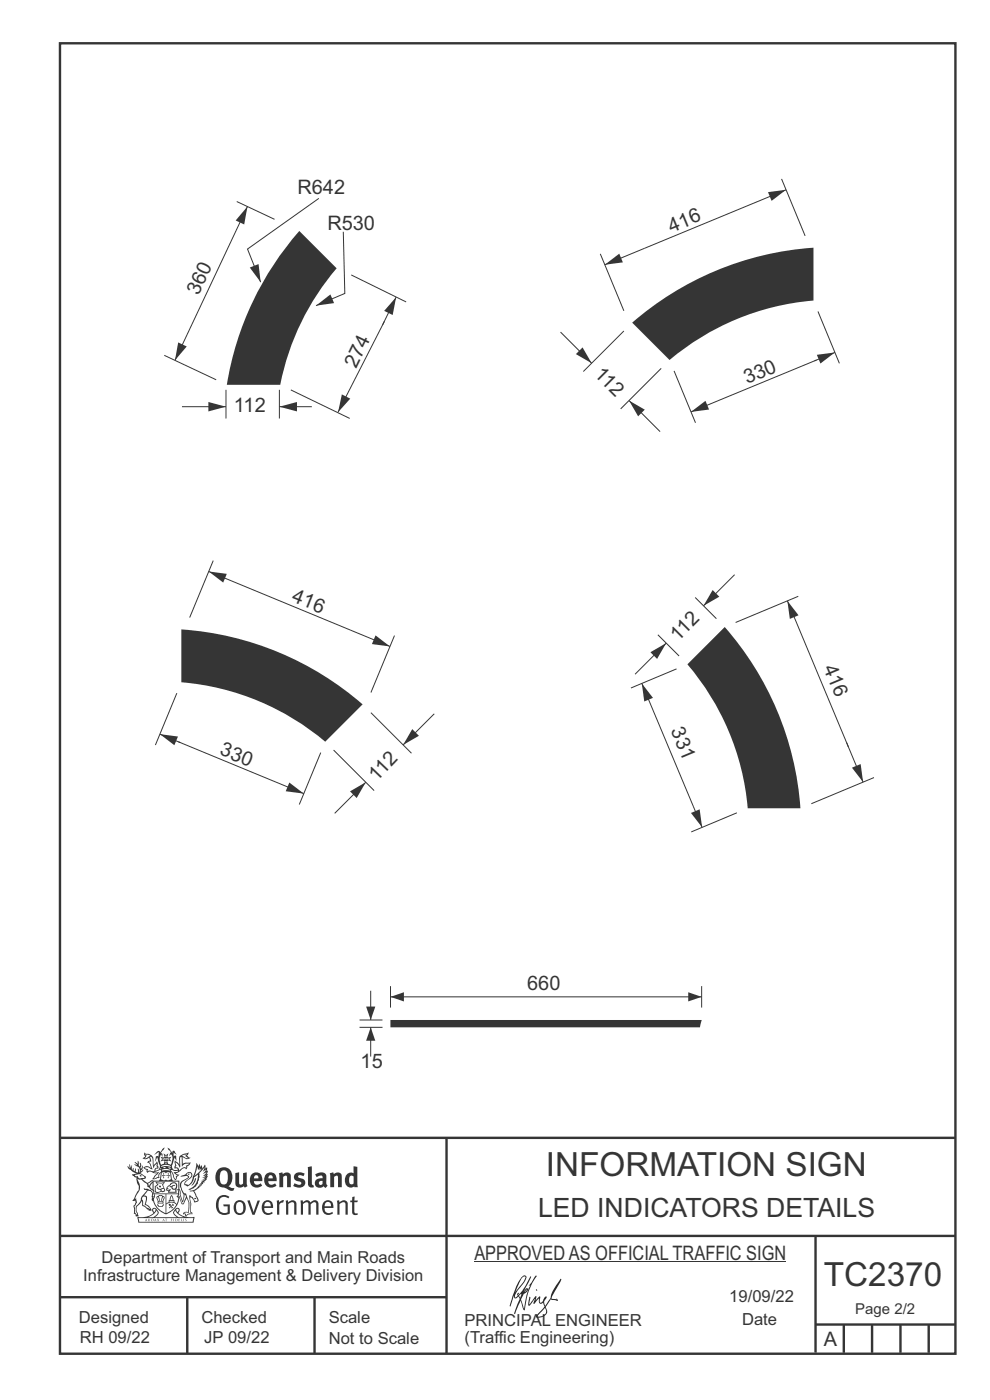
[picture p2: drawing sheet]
<svg xmlns="http://www.w3.org/2000/svg" width="210mm" height="297mm" viewBox="0 0 210 297" stroke-linecap="round" stroke-linejoin="round" font-family="sans-serif">
<g fill="none" stroke="#373435" stroke-width=".51">
<path d="M12.7 9.2h190v278h-190zM12.7 241.4h190M94.7 241.4v45.8M12.7 275.2h82M12.7 262.2h190.1M39.7 275.2v12M66.7 275.2v12M173 262.1v24.9M173 281h29.6M179 281v6M185 281v6M191 281v6"/>
<path d="M197 281v6"/>
</g>
<g fill="#373435">
<path d="M47 248.4a2.55 2.55 0 0 0 0 2.7l.3 .2a.81 .81 0 0 0 1-1v-.5a1.04 1.04 0 0 0-1.1-1.5zM46.3 248.1a1.82 1.82 0 0 1 2.1-.2 1.82 1.82 0 0 1 .9 1.8 2.29 2.29 0 0 1-.8 2l.7 .3h.5l-.2 .6a2.87 2.87 0 0 1-2-.7 2.12 2.12 0 0 1-1.7-3.1z" fill-rule="evenodd"/>
<path d="M49.9 248.9l.8-.2v2a.46 .46 0 0 0 .3 .6 .46 .46 0 0 0 .6-.3v-2.1l.7-.2v2.4l.2 .5-.5 .3-.3-.3a1.02 1.02 0 0 1-1.2 .3 1.02 1.02 0 0 1-.6-1.1z" fill-rule="evenodd"/>
<path d="M54 249.5l-.1 .5h.9a.49 .49 0 0 0-.2-.6 .49 .49 0 0 0-.6 .1zM53.4 249.1a1.34 1.34 0 0 1 1.6-.2 1.34 1.34 0 0 1 .6 1.5v.2h-1.7a.77 .77 0 0 0 .5 .8 .77 .77 0 0 0 .9-.4l.3 .5a1.59 1.59 0 0 1-2 .2 1.59 1.59 0 0 1-.5-2.1z" fill-rule="evenodd"/>
<path d="M57 249.5l-.1 .5h1a.49 .49 0 0 0-.2-.6 .49 .49 0 0 0-.7 .1zM56.4 249.1a1.34 1.34 0 0 1 1.6-.2 1.34 1.34 0 0 1 .7 1.5v.2h-1.8a.77 .77 0 0 0 .5 .8 .77 .77 0 0 0 .9-.4l.4 .5a1.59 1.59 0 0 1-2.1 .2 1.59 1.59 0 0 1-.5-2.1z" fill-rule="evenodd"/>
<path d="M59.2 248.9l.7-.2 .1 .4a.95 .95 0 0 1 1-.3 .95 .95 0 0 1 .7 .8v2.3h-.8v-2.3a.46 .46 0 0 0-.8 .1v2.2h-.8z" fill-rule="evenodd"/>
<path d="M62.6 249.1a1.75 1.75 0 0 1 2-.1l-.2 .5-.6-.2a.43 .43 0 0 0-.6 .3l.4 .3a1.04 1.04 0 0 1 1.2 1.1 1.04 1.04 0 0 1-1.4 1l-1.2-.4 .3-.6 1 .4 .4-.4a.88 .88 0 0 0-1-.5l-.4-.2-.1-.4z" fill-rule="evenodd"/>
<path d="M65.3 247.6l.8-.2 .1 3.8 .3 .2 .1 .4a.88 .88 0 0 1-1 0 .88 .88 0 0 1-.3-1z" fill-rule="evenodd"/>
<path d="M67.8 250.6a.43 .43 0 0 0-.1 .7 .43 .43 0 0 0 .7-.1v-.7zM66.8 249.1a1.7 1.7 0 0 1 2.4 .1v1.9l.3 .4-.4 .5-.5-.4a1.03 1.03 0 0 1-1.7-.1 1.03 1.03 0 0 1 .8-1.5h.7v-.4a.8 .8 0 0 0-1.2 .1z" fill-rule="evenodd"/>
<path d="M70 248.9l.7-.2 .1 .4a.95 .95 0 0 1 1-.3 .95 .95 0 0 1 .7 .8v2.3h-.8v-2.3a.46 .46 0 0 0-.8 .1v2.2h-.8z" fill-rule="evenodd"/>
<path d="M74.3 249.5a1.48 1.48 0 0 0 0 1.7h.5l.2-.1v-1.5l-.3-.2zM75 247.4l.8 .1 .1 4.4h-.7l-.1-.2a1.26 1.26 0 0 1-1.4 0 1.26 1.26 0 0 1-.5-1.3 1.29 1.29 0 0 1 .4-1.4 1.29 1.29 0 0 1 1.4-.1z" fill-rule="evenodd"/>
<path d="M46.4 253.9a1.72 1.72 0 0 1 2.3 0l-.3 .3a1.24 1.24 0 0 0-1.4-.2 1.24 1.24 0 0 0-.6 1.4 1.49 1.49 0 0 0 1.2 1.9l.7-.1v-1.3h-.8l-.1-.4h1.3v1.9a1.93 1.93 0 0 1-2.2 0 1.93 1.93 0 0 1-.7-2.2l.2-.8z" fill-rule="evenodd"/>
<path d="M50.4 255.1a1.65 1.65 0 0 0 .2 2.2 .99 .99 0 0 0 1-1.4 .78 .78 0 0 0-.4-.8 .78 .78 0 0 0-.8 0zM50 254.9a1.33 1.33 0 0 1 1.6-.1 1.33 1.33 0 0 1 .5 1.4 1.31 1.31 0 0 1-1.3 1.6 1.31 1.31 0 0 1-1.2-1.6v-.6z" fill-rule="evenodd"/>
<path d="M52.5 254.7l.4-.1 .9 2.6 .8-2.5h.5l-1.1 3h-.5z" fill-rule="evenodd"/>
<path d="M56.3 255.2l-.2 .7h1.3a.7 .7 0 0 0-.3-.8 .7 .7 0 0 0-.8 .1zM55.9 255a1.22 1.22 0 0 1 1.5-.2 1.22 1.22 0 0 1 .5 1.5h-1.8a.93 .93 0 0 0 .5 1 .93 .93 0 0 0 1.1-.2l.2 .3a1.43 1.43 0 0 1-1.8 .1 1.43 1.43 0 0 1-.6-1.7z" fill-rule="evenodd"/>
<path d="M58.7 254.7l.4-.1 .1 .5 .4-.4 .6-.1-.2 .5a.66 .66 0 0 0-.8 .7v1.9h-.4z" fill-rule="evenodd"/>
<path d="M60.6 254.7l.4-.1 .1 .5a.94 .94 0 0 1 1-.5 .94 .94 0 0 1 .8 .8v2.3h-.5l-.1-2.5a.81 .81 0 0 0-1.2 .3v2.2h-.4z" fill-rule="evenodd"/>
<path d="M63.7 254.7l.5-.1 .1 .5 .4-.3a.78 .78 0 0 1 1.1 .3 .9 .9 0 0 1 1-.5 .9 .9 0 0 1 .8 .8v2.3h-.5l-.1-2.5a.67 .67 0 0 0-1.1 .3v2.2h-.5v-2.4l-.4-.3-.7 .4v2.3h-.5z" fill-rule="evenodd"/>
<path d="M69 255.2l-.1 .7h1.3a.7 .7 0 0 0-.3-.8 .7 .7 0 0 0-.9 .1zM68.7 255a1.22 1.22 0 0 1 1.5-.2 1.22 1.22 0 0 1 .5 1.5h-1.8a.93 .93 0 0 0 .4 1 .93 .93 0 0 0 1.2-.2l.1 .3a1.44 1.44 0 0 1-1.7 .1 1.44 1.44 0 0 1-.6-1.7z" fill-rule="evenodd"/>
<path d="M71.4 254.7l.5-.1 .1 .5a.94 .94 0 0 1 1-.5 .94 .94 0 0 1 .8 .8v2.3h-.5l-.1-2.5a.81 .81 0 0 0-1.2 .3v2.2h-.4z" fill-rule="evenodd"/>
<path d="M74.7 253.9l.5-.1v.9h.7l-.1 .3h-.6v2.2l.1 .2h.5l.1 .3a.75 .75 0 0 1-1.2-.6v-2.1h-.4v-.3h.4z" fill-rule="evenodd"/>
<path d="M30.8 244.9l1.1 .3-.9 .5h-.4l.6-.5zM31.8 245.4h.2a2.44 2.44 0 0 1 .4 1.9l.1 .5 .7-1-.1 .6 .3 .3a.57 .57 0 0 0-.6 .7l-1-.1-.5 .2 .2-.5-.8-.3 .7-.1 .9 .5 .1-.1-.6-1.3-.2-.2h.5zM30.7 244.4l-.1 .5 .2 .4-.6 .4a1.04 1.04 0 0 0 1.4-.1l.2 .6-.3 .1-.2 .4a.94 .94 0 0 1 .8 1.1l-.2-.1a1.16 1.16 0 0 0-1.5-.1l.3 .4 .4 .2 .1 .5 .2 .1 .1-.2a.94 .94 0 0 1 1.1 .2l.8 .1-1.2 1.2a1.13 1.13 0 0 0 1.2-.2l.4-.1-.1-.4 .5-.8a.83 .83 0 0 0-.6 1.1l-.3-.1-.7 .4 1.1-1.4-.5 .1-.5-.1 1.3-.5-.1-.1-.9 .4v-.3l.2-.2 .3 .1 .1-.3-.2-.4v-.6l-.1-.4-.7 1v-.7a1.42 1.42 0 0 0-1.6-1.8z" fill-rule="evenodd"/>
<path d="M38.5 245.2l.5-.2 .7-.1-.6 .3 .8 .5h-.3zM38.3 245.5l.2-.1 .1 2a1.69 1.69 0 0 1 1.6-.6l-.8 .5 .1 .5a1.1 1.1 0 0 0-1.5 .6l-.1-.5-.2-.2h-.5l.3-.4-.3-.7a1.42 1.42 0 0 1 .8 1.1l.2-.1zM37.1 246.2l.1 1-.2 .3 .1 .4h.5l.1 .2a.96 .96 0 0 1-1.1-.1l-.1 .1a1.06 1.06 0 0 0 1.3 .2v.1a.72 .72 0 0 1-1 .2l.3 .5 .6 .2-.4 .2-.1 .6-.2-.3-.4-1.1-.4-.4 .4 .9a1.54 1.54 0 0 0 .7 1.2l.2-.3a.58 .58 0 0 1 .4-.8l.2-.1h-.3l-.5-.3 .9-.5a.93 .93 0 0 1 1.2-.5v.2l.2-.2 .1-.5a.99 .99 0 0 0 .7-.8l-1.3 .1-.3 .2-.1-1.4 .9 .4 .9-.3h-.4l-.5-.4 .4-.7-.6 .2a1.46 1.46 0 0 0-1.4 2.1v.4l-.2-.4z" fill-rule="evenodd"/>
<path d="M35.6 248.9l.2 .1-.1 .3 .4 .1h-.4v.6l-.1-.6h-.3l.3-.1z" fill-rule="evenodd"/>
<path d="M34.6 248.9l.2 .1v.3l.3 .1h-.3l-.1 .6v-.6h-.4l.4-.1z" fill-rule="evenodd"/>
<path d="M34.3 248.8a.57 .57 0 0 1 .9 .2 .57 .57 0 0 1 .9-.2l.2 1.4h-.2a.57 .57 0 0 1-.9 0 .69 .69 0 0 1-1.1 0zM34.2 248.1l-.3 2.1-.2 .4h3l-.2-.4-.3-2.1h-.2v.2l-.8-.1-.8 .1v-.2z" fill-rule="evenodd"/>
<path d="M34.2 252.4a.3 .3 0 0 0 .6 0 .3 .3 0 0 0-.6 0zM33.3 250.9l.3 .3-.3 .4a.79 .79 0 0 0 0 1.3l.8-.2-.1-.3a.55 .55 0 0 1-.7-.6l.1-.1 .2 .3 .3 .2 .8-.2-.4-.7 .4-.4-.7 .2zM33 250.7l1.1 .2 .9-.2-.4 .6 .4 1.2a.56 .56 0 0 1-.8 .3l-.2 .1a.73 .73 0 0 1-.9 .1 .73 .73 0 0 1-.3-1v-.4l.6-.4z" fill-rule="evenodd"/>
<path d="M35.6 251.8l.7-.4a.58 .58 0 0 1 1-.1 .58 .58 0 0 1-.4 .9l-.3-.3a.43 .43 0 0 1 .6-.4 .57 .57 0 0 0-.8 .2l-.2-.1-.3 .1 .4 .2a.55 .55 0 0 0 .9 .4v.5h-1.3l.3-.4-.1-.1-.6 .1 .2-.3-.2-.1zM35.4 251.8l-.1 .2a.39 .39 0 0 0 .2 .6h.3l-.2 .4h1.9l-.1-.8a.86 .86 0 0 0-.1-1.3 .86 .86 0 0 0-1.3 .4z" fill-rule="evenodd"/>
<path d="M36 254.8h.8v.2h-.8zM36.4 253.8l.2 .8h-.4zM36.4 253.5l-.3 .5-.1 .6h-.2v.4l-.7 .4 .2 .1a1.48 1.48 0 0 1 2.1 .2l.2-.1-.6-.5v-.5h-.2l-.1-.6z" fill-rule="evenodd"/>
<path d="M35.8 255.4l.4 .1 .1 .3 .3-.2-.2-.2a.38 .38 0 0 1 .5 .5l-.2-.2-.3 .2 .3 .2-.3 .3-.1-.4-.4 .4-.1-.2 .4-.3-.1-.1-.2 .1z" fill-rule="evenodd"/>
<path d="M34.5 254h.2v.2l-.2 .6h-.2zM33.6 255.3h.9v.2a.55 .55 0 0 1-.8 .4v-.2l-.2-.1zM33.4 254h.2l.2 .8h-.2zM33.6 255l.8-.1 .1 .2h-.8zM33.8 253.7h.5l-.2 1.1h-.1zM33.3 253.8l-.1 .3 .3 1.1a.48 .48 0 0 0-.1 .6 .48 .48 0 0 0 .5 .2h.5a.49 .49 0 0 0 .2-.8l.3-1.1-.1-.3a1.42 1.42 0 0 0-1.5 0z" fill-rule="evenodd"/>
<path d="M33.7 251.5l.4 .1 .1 .3h-.3z" fill-rule="evenodd"/>
<path d="M41.3 250.1l.3-.2-.2 .8-.6 .8h-.2l.5-.7z" fill-rule="evenodd"/>
<path d="M39.7 249l.3-.2 .5 .2a.88 .88 0 0 1-.6 1.1 1.22 1.22 0 0 0-.8 1.3l.5 .2a.72 .72 0 0 0 .9-.4l.5-.8 .2-.6 .8-.6v.2a2.85 2.85 0 0 1-2 2.9l.1 .1a2.13 2.13 0 0 0 1.9-1.5v-.3a2.01 2.01 0 0 0 .3-1.7l1.1-1.3-.4 1 .7-.5-.7 1 .8-.4-.8 .8 .7-.2-.9 .6 .8-.1-.8 .4h.7l-.8 .3 .3 .2h-.4l.2 .3h-.4l.2 .3h-.4l.1 .2h-.1a2.16 2.16 0 0 1-2 1.1l.1 .2 .4-.1a.76 .76 0 0 1 .7 .8l.5 1.2-.6 .2a1.45 1.45 0 0 0-1.1-1.3l.2 1.8-.1 1.8 .4 .3a1.07 1.07 0 0 0-1.2 .4v-.3l-.5-.2a.87 .87 0 0 1 1.1-.1v-.7a4.4 4.4 0 0 0-.6-3.1l-.1-.3h-.2a2.16 2.16 0 0 1-.7-2.2l.3-.4 1.2-.7a.55 .55 0 0 0-.4-.8zM37.8 252.4a.76 .76 0 0 1 .3 1.1l.6 1.6 .4-1.7 .2 .1a.61 .61 0 0 1-.1 .9l-.3 .8-.2 .1-.7-1.6-.3 .1a1.18 1.18 0 0 0 .1-1.4zM41.8 247.5l.2 .7 .3-.5v.6l.4-.5a1.9 1.9 0 0 1-1.2 1.4l-.3 .3zM38.2 249.6l1.4-.2 .2 .2v.3l-.5 .2a1.26 1.26 0 0 0-.9 1.9l.2 .7a1.84 1.84 0 0 1 .1 2.1l-.4-1.4a.96 .96 0 0 0-.4-1.2l-.4 .2a.78 .78 0 0 1 0 1.3l.1 .3h.4l.4 1.1a.38 .38 0 0 0 .2 .4 .38 .38 0 0 0 .4-.1l.6-1.2a2.94 2.94 0 0 1 .4 2.5l-.1 .4h-.8l-.3 .4v.2l.4-.1 .1 .4 .2 .1a1.02 1.02 0 0 1 1.3-.5v-.4l-.3-.1 .1-1.8-.3-1.3h.1a1.14 1.14 0 0 1 .8 1 .63 .63 0 0 0 .8-.2 .63 .63 0 0 0-.2-.9l-.6-1.2 .9-.6 .2-.4h.3l-.1-.2h.4l-.1-.3h.3l-.1-.3 .5-.1-.2-.2 .6-.4v-.2h-.2l.4-.5h-.3l.3-.5-.4 .1 .4-.5v-.3l-.3 .2 .2-.7-.1-.2-.4 .3v-.8l-.6 .8-.2-.8-.2 .5-.3-.7-.1 .6-.5-.8-.1 1.4-.6 1.8a1.81 1.81 0 0 1-1 1.5l-.6-.2a1.75 1.75 0 0 1 1.1-1.2 .75 .75 0 0 0 .1-1.3 .75 .75 0 0 0-1.2 .4z" fill-rule="evenodd"/>
<path d="M41.2 254.1h.3l.2 .2-.4 .1z" fill-rule="evenodd"/>
<path d="M29.4 258.4h11.6l-.1 .8h-11.4zM31.3 258.2l.5-.1a2.48 2.48 0 0 0 1.4-1.3l.3 .5-.5 .6-.5 .3zM32.5 256.6l.3-.2 .2 .1-.3 .7zM37.2 256.8a2.65 2.65 0 0 0 1.8 1.4h-1.1l-.5-.3-.5-.6zM37.4 256.5l.2-.1 .3 .2-.3 .6zM29.2 258.2l.1 1.2h11.8l.2-1.1-.2-.1a4.1 4.1 0 0 1-3.3-.9l.3-.4-.1-.6a1.06 1.06 0 0 0-1.3 1l.2 .4 .6 .5h-4.7l.3-.1a.84 .84 0 0 0 .6-.8 .84 .84 0 0 0-.5-.8l-.3-.2h-.5l-.1 .6 .3 .4a4.2 4.2 0 0 1-3.4 .9z" fill-rule="evenodd"/>
<path d="M31 258.7l.1 .2h-.2zM31 258.5l-.3 .6 .4-.2 .2 .2z" fill-rule="evenodd"/>
<path d="M31.3 258.6h.3v.4a.25 .25 0 0 0 .2-.1 .25 .25 0 0 0-.1-.3h.1a.29 .29 0 0 1 0 .4 .29 .29 0 0 1-.4 0 .29 .29 0 0 1 0-.4z" fill-rule="evenodd"/>
<path d="M32.2 258.6a.22 .22 0 0 1 .3 .2 .22 .22 0 0 1-.3 .2zM32 258.6l.1 .4a.33 .33 0 0 0 .4 0 .33 .33 0 0 0 0-.4 .33 .33 0 0 0-.5 0z" fill-rule="evenodd"/>
<path d="M32.9 258.7l.1 .2h-.2zM32.9 258.5l-.2 .6 .3-.2 .2 .2z" fill-rule="evenodd"/>
<path d="M33.3 258.6h.2l.1 .1 .2-.1-.2 .2 .2 .3-.3-.3-.1 .3h-.1l.2-.3z" fill-rule="evenodd"/>
<path d="M34.7 258.7l.1 .2h-.2zM34.7 258.5l-.3 .6 .4-.2 .2 .2z" fill-rule="evenodd"/>
<path d="M35 258.5h.5l-.2 .1v.5h-.2l.1-.5z" fill-rule="evenodd"/>
<path d="M36.2 258.6l.3-.1-.1 .1v.2h.1h-.1v.3h-.2z" fill-rule="evenodd"/>
<path d="M36.7 258.6h.2v.5h-.2z" fill-rule="evenodd"/>
<path d="M37.3 258.6a.22 .22 0 0 1 .3 .2 .22 .22 0 0 1-.3 .2zM37.1 258.6v.4a.33 .33 0 0 0 .5 0 .33 .33 0 0 0 0-.4 .33 .33 0 0 0-.5 0z" fill-rule="evenodd"/>
<path d="M37.8 258.6l.4-.1-.2 .1v.2h.1h-.1v.2l.2 .1h-.4z" fill-rule="evenodd"/>
<path d="M38.4 258.6h.2l-.1 .4 .2 .1h-.3z" fill-rule="evenodd"/>
<path d="M38.9 258.6h.2v.5h-.2z" fill-rule="evenodd"/>
<path d="M39.3 258.6h.2h-.1l.2 .3-.2 .2-.1-.1v-.1l.2 .1z" fill-rule="evenodd"/>
<path d="M34.2 247.4a1.51 1.51 0 0 1 2 .2 2.67 2.67 0 0 0-2.1 0zM35.7 247.6l.4 .1 .1 .3-.4-.1zM34.6 247.6h.5l.1 .2h-.4zM34 247.8l.3 .2h-.3zM34.9 246.9l.3-.2 .3 .2zM34.9 245.6l.2 .1v.3h-.2zM35 245.1l.2 .2 .2-.2-.1 .3h-.2zM35.1 246.3h.2l.1 .4-.2-.2-.2 .2zM35.3 245.7l.2-.1v.4h-.2zM34.4 245.7h.3l.1 .3-.4 .1 .2-.2zM35.7 245.7h.3l-.2 .2 .2 .2-.4-.1zM32.7 244.9l1-.5-.1 1-.2-.2-.3 .2-.3 1.1 .5-1 .3 .9a1.84 1.84 0 0 1 .2 1.7l.4 .1a2.48 2.48 0 0 1 2.2 0l.2-.2-.2-.7 .7-1.8 .4 .7-.2-1-.2-.1-.2 .3v-.9l.6 .4-.6-.8-.3 .1-.1 .4-.5-.9-.5-.3 .2 .5 .6 .5-.5 .8 .4-.4a2.06 2.06 0 0 1 0 2.3l-.5-.2-.2-.6 .1-.1 .8 .2-.4-.5 .4-.5-.7 .2-.2-.2 .2-.7-.5 .4-.5-.4 .2 .7-.2 .2-.7-.2 .4 .5-.4 .5 .8-.2 .1 .1-.2 .6-.5 .2a2.02 2.02 0 0 1 0-2.2l.3 .5-.1-.7-.3-.1 .8-1.2-.4 .3-.5 .8-.2-.3a.8 .8 0 0 0-.8 .5z" fill-rule="evenodd"/>
<path d="M29.2 250.1l.3 .1a.61 .61 0 0 1 .8 .4l.3 .2a.8 .8 0 0 1 .6 1l.4 .1 .5 .5a1 1 0 0 1 .5 1.1l-.1 .7v-.5h-.1a.96 .96 0 0 0-.8-1.3l-.2-.2h-.7l-.1-.1-.1 .1 .1 .3h.6l-1.2 1.3-.2 1-.4 .6a1.33 1.33 0 0 0-.5 1.8l.2 .5a1.26 1.26 0 0 1-.5-1.5l-.1-.3a1.56 1.56 0 0 0 .4-1.7l-.3 .2 .2-.5a3.2 3.2 0 0 0 .7-3zM30.4 253.9h.4a2.06 2.06 0 0 1-.1 1.6l.7 .5 .4 .4-.6-.1-.8-.6-.1-.9a.51 .51 0 0 1 .1-.9zM28.6 249.3a1.52 1.52 0 0 1 2.1 .5l-1.1 .2-.2-.1-.1-.4h-.5zM27.5 247v.8l-.3-.4h-.1a3.1 3.1 0 0 0 1.9 1.6l-1 .1 .5 .6 .5 .1 .1 1.1a1.84 1.84 0 0 1-.3 2.5l-.4 .9-.3 .4 .2 .1 .4-.1 .1 .4-.2 .5-.3 .2 .1 1.7h.2l.3 .5 .1 .1 .4-.1-.1-.5a1.3 1.3 0 0 1-.1-1.7l.9-1 .1 1.1 .6 .2 .5 .5 .1-.1 .2 .3h.5a1.85 1.85 0 0 0-1.2-1.4l.1-.3a1.39 1.39 0 0 0 0-1.4l-.5-.1 .5-.5a.66 .66 0 0 1 .9-.4 .66 .66 0 0 1 .3 .9l-.1 .4 .2-.1v.2l-.1 .3 .2 .5 .1-.3a2.24 2.24 0 0 0 .1-2.2 .73 .73 0 0 1-.7-.7 .73 .73 0 0 1 .6-.7v-.2a.94 .94 0 0 0-.9 .8 .48 .48 0 0 1-.1-.6 .48 .48 0 0 1 .5-.2l.5-.3a.51 .51 0 0 0-.8 .2l-.5 .2-1-.8h.6l.2-.5-1.2-.7 .5-.5v-.3l-.5 .4 .1-.2a.69 .69 0 0 0 .2-1v.4l-.2 .3v-1.1l-.3-.2 .1 .6-.1 .2-.4-1.3v.7l-.6-.4 .5 .7-.6-.2 .3 .3a1 1 0 0 1 .7 1.4l-.2-.8v.9l-.5-.2v-.8l-.2 .7-.2-.1-.1-.6-.2 .4-.2-.2 .1-.7-.2 .5z" fill-rule="evenodd"/>
<path d="M29.6 249.4l.2-.1 .3 .2z" fill-rule="evenodd"/>
<path d="M32.4 250.5h5.6v2l-.2-.1v-1.7h-5.2v2.5h5.2v-.8l.1 .2-.1 1.1v-.3h-2.5v4a4.1 4.1 0 0 0 2.6-3.6l.1-.1a4 4 0 0 1-2.8 3.9 4.2 4.2 0 0 1-2.8-4.7l.1 1.2 .1-.1a3.8 3.8 0 0 0 2.5 3.4v-4h-2.5l-.2-.9z" fill-rule="evenodd"/>
<circle cx="40" cy="249.1" r=".17"/>
</g>
<path d="M100.6 267.7h66.2" fill="none" stroke="#373435" stroke-width=".21"/>
<g fill="#252726">
<path d="M111.6 273.7l.2-.2-.5 .7zM110.4 274.5l.3 .1-.3 .7-.3-.4zM110.9 270.9l.5-.1a9.3 9.3 0 0 1-2 3.2l-.1 .2 1-2.5zM110.6 271a14.7 14.7 0 0 0-2.2 4.9l-.3 1.2 .1 .1 .8-2.4a.42 .42 0 0 0 .2 .7 .42 .42 0 0 0 .6-.3l.2-.2 .2 .6-1.1 3.1h.2l1.1-2.8 .6 1.9 .2 .2 .2-.5a13.5 13.5 0 0 1 2-6.2l.5-.5-.2-.2-1.6 2.1 .4-.1a14.9 14.9 0 0 0-1.3 5.1l-.4-1.2a1.39 1.39 0 0 1 .2-1.8l.1-.2a.92 .92 0 0 0 .8-1.2 .75 .75 0 0 0-.7 .7l-.2 .2 1.6-3.4h-.1l-.4 .7a10.5 10.5 0 0 1-2.2 3.2l.2-.4a.32 .32 0 0 0-.4 .2 .32 .32 0 0 0 .1 .4l-.5 .4a3.2 3.2 0 0 1 1.1-2.3l.5-.6a2.49 2.49 0 0 0 .7-1.6l-.3-.2z" fill-rule="evenodd"/>
<path d="M115.6 277.5a1.15 1.15 0 0 1 .1 1.3 1.15 1.15 0 0 1-1.2 .5h-.5zM112.3 275.1l-.3 1.7 .3 .2 1.2-1.5-.3 1.1 1.1-1.2a.94 .94 0 0 0 .4 1.2l.5-.3 .3 .9-1.2 1.3a.98 .98 0 0 0-.5 1 1.9 1.9 0 0 0 2.3-1.3l-.1-.3a1.02 1.02 0 0 1 .3-1.4l.5-.9 1.5 .3-.2-.5v.3l-1.1-.2v-.2l2-3.6 .1-.3-.1-.1-1.8 2.7a6.6 6.6 0 0 1-1.5 3l-.2-.2a1.01 1.01 0 0 1 .4-1.4l.1-.2-.3-.2-.3 .5-.2 .5-.5 .4-.2-.4 .1-.9-.2-.1-.8 .9 .2-.9h-.1l-1.4 1.7 .2-1.4v-.1z" fill-rule="evenodd"/>
<path d="M113.7 273.5l.3 .3h-.3z" fill-rule="evenodd"/>
</g>
<path d="M49.8 49.4l-12.7 27" fill="none" stroke="#373435" stroke-width=".21"/>
<path d="M37.8 72.6l1.8 .9-2.5 2.9z" fill="#373435"/>
<path d="M52.5 43.8l-2.7 5.6" fill="none" stroke="#373435" stroke-width=".21"/>
<path d="M52.5 43.8l-.7 3.8-1.8-.8z" fill="#373435"/>
<path d="M47.9 82.7v6.1M59.3 82.7v6.1M59.3 86.3h6.8" fill="none" stroke="#373435" stroke-width=".21"/>
<path d="M59.3 86.3l3.7-1v2z" fill="#373435"/>
<path d="M38.6 86.3h9.3" fill="none" stroke="#373435" stroke-width=".21"/>
<path d="M44.2 85.3l3.7 1-3.7 1z" fill="#373435"/>
<path d="M63.5 49l7.9 7.9a54.1 54.1 0 0 0-12 24.7h-11.3a65.2 65.2 0 0 1 15.4-32.6z" fill="#373435"/>
<path d="M50.2 42.8l8 3.7M74.5 58.3l11.7 5.8M34.9 75.4l11 5.2M81.5 68.2l-9.8 19.2M61.7 82.7l12.5 6.1" fill="none" stroke="#373435" stroke-width=".21"/>
<path d="M72.5 83.7l1.8 .9-2.6 2.8z" fill="#373435"/>
<path d="M84 63l-2.8 5.9" fill="none" stroke="#373435" stroke-width=".21"/>
<path d="M84 63l-.7 3.8-1.8-.9z" fill="#373435"/>
<path d="M72.8 49.2l.3 13.1-6.1 2.5" fill="none" stroke="#373435" stroke-width=".21"/>
<path d="M67 64.8l3.1-2.3 .8 1.8z" fill="#373435"/>
<path d="M67.6 42.1l-15.1 10.7 2.8 7.1" fill="none" stroke="#373435" stroke-width=".21"/>
<path d="M53 56.8l1.8-.8 .5 3.9z" fill="#373435"/>
<path d="M134.1 68.4a65.3 65.3 0 0 1 38.5-15.9v11.3a54.2 54.2 0 0 0-30.6 12.6z" fill="#373435"/>
<path d="M132.3 70.2l-8.6 8.6M140.3 78.1l-8.6 8.6M133.4 85l6.6 6.6" fill="none" stroke="#373435" stroke-width=".21"/>
<path d="M133.4 85l3.4 1.9-1.4 1.4z" fill="#373435"/>
<path d="M118.9 70.5l6.6 6.6" fill="none" stroke="#373435" stroke-width=".21"/>
<path d="M123.6 73.7l1.9 3.4-3.3-2z" fill="#373435"/>
<path d="M143 78.7l4.5 11M173.5 66.1l4.6 11M177.1 74.8l-4.3 1.8" fill="none" stroke="#373435" stroke-width=".21"/>
<path d="M173.3 75.3l3.8-.5-3.1 2.3z" fill="#373435"/>
<path d="M173.2 76.4l-26.6 11" fill="none" stroke="#373435" stroke-width=".21"/>
<path d="M146.6 87.4l3-2.4 .8 1.9z" fill="#373435"/>
<path d="M165.8 38l5 12M127.3 53.9l5 12M136.7 52.7l-8.4 3.5" fill="none" stroke="#373435" stroke-width=".21"/>
<path d="M128.3 56.2l3.1-2.4 .7 1.9z" fill="#373435"/>
<path d="M166.7 40.3l-30 12.4" fill="none" stroke="#373435" stroke-width=".21"/>
<path d="M162.9 40.8l3.8-.5-3 2.3z" fill="#373435"/>
<path d="M38.5 133.5a65.3 65.3 0 0 1 38.4 15.9l-7.9 7.9a54.2 54.2 0 0 0-30.5-12.6z" fill="#373435"/>
<path d="M70.8 159.1l8.6 8.6M78.7 151.2l8.6 8.6M77.6 165.9l-6.6 6.6" fill="none" stroke="#373435" stroke-width=".21"/>
<path d="M74.2 167.9l3.4-2-1.9 3.4z" fill="#373435"/>
<path d="M92.1 151.4l-6.6 6.6" fill="none" stroke="#373435" stroke-width=".21"/>
<path d="M87.4 154.7l1.5 1.4-3.4 1.9z" fill="#373435"/>
<path d="M33.9 155.7l4.3 1.8M37.5 147l-4.5 11.1M68 159.7l-4.5 11" fill="none" stroke="#373435" stroke-width=".21"/>
<path d="M33.9 155.7l3.8 .5-.7 1.9z" fill="#373435"/>
<path d="M37.8 157.4l26.6 11" fill="none" stroke="#373435" stroke-width=".21"/>
<path d="M61.4 166l3 2.4-3.8-.5z" fill="#373435"/>
<path d="M45.2 118.9l-5 12.1M74.3 133.6l8.4 3.5M83.7 134.8l-5 12.1" fill="none" stroke="#373435" stroke-width=".21"/>
<path d="M79.7 134.8l3 2.3-3.8-.5z" fill="#373435"/>
<path d="M44.3 121.2l30 12.4" fill="none" stroke="#373435" stroke-width=".21"/>
<path d="M44.3 121.2l3.8 .5-.8 1.9z" fill="#373435"/>
<path d="M153.7 133a65.3 65.3 0 0 1 16.1 38.5h-11.2a54.1 54.1 0 0 0-12.8-30.6z" fill="#373435"/>
<path d="M167 127.5l13 30.9M169.3 126.5l-13.3 5.6M185.4 165l-13.3 5.5" fill="none" stroke="#373435" stroke-width=".21"/>
<path d="M167 127.5l2.4 3-1.9 .8z" fill="#373435"/>
<path d="M179.6 157.6l3.5 8.3" fill="none" stroke="#373435" stroke-width=".21"/>
<path d="M180.7 162.9l1.9-.8 .5 3.8z" fill="#373435"/>
<path d="M139.5 134.7l4.5 4.5M141.3 136.4l-6.6 6.6M147.5 126.7l4.5 4.5" fill="none" stroke="#373435" stroke-width=".21"/>
<path d="M138 138.4l3.3-2-1.9 3.4z" fill="#373435"/>
<path d="M155.8 121.9l-6.6 6.6" fill="none" stroke="#373435" stroke-width=".21"/>
<path d="M151.2 125.2l1.4 1.4-3.4 1.9z" fill="#373435"/>
<path d="M143.5 141.9l-9.7 4.1M147.1 171.2l1.8 4.3M156.3 172.4l-9.7 4.1" fill="none" stroke="#373435" stroke-width=".21"/>
<path d="M146.6 172.5l1.8-.8 .5 3.8z" fill="#373435"/>
<path d="M136.1 145l11 26.2" fill="none" stroke="#373435" stroke-width=".21"/>
<path d="M136.1 145l2.4 3-1.8 .8z" fill="#373435"/>
<path d="M82.8 216.4h66.1l-.4 1.5h-65.7z" fill="#373435"/>
<path d="M82.8 211.5h66" fill="none" stroke="#373435" stroke-width=".21"/>
<g fill="#373435">
<path d="M82.8 211.5l2.9-1v2z"/>
<path d="M146 210.5l2.8 1-2.8 1z"/>
</g>
<path d="M78.6 210.2v6.2M82.8 209.2v4.5M148.8 209.2v4.5" fill="none" stroke="#373435" stroke-width=".21"/>
<path d="M77.7 213.5h1.9l-1 2.9z" fill="#373435"/>
<path d="M76.3 216.4h4.8M76.3 217.9h4.8M78.6 217.9v6.2" fill="none" stroke="#373435" stroke-width=".21"/>
<path d="M78.6 217.9l1 2.9h-1.9z" fill="#373435"/>
<g font-size="7.1" fill="#373435">
<text x="115.8" y="249.4">INFORMATION SIGN</text>
<text x="174.8" y="272.8">TC2370</text>
</g>
<text font-size="5.6" fill="#373435" x="114.1" y="258.1">LED INDICATORS DETAILS</text>
<g font-size="4.2" fill="#373435">
<text x="63.1" y="41.1">R642</text>
<text x="69.4" y="48.7">R530</text>
<text x="142.4" y="49.4" transform="rotate(-22 142.4 49.4)">416</text>
<text x="42.1" y="62.8" transform="rotate(-65 42.1 62.8)">360</text>
<text x="75.5" y="78.3" transform="rotate(-64 75.5 78.3)">274</text>
<text x="125.9" y="79.6" transform="rotate(45 125.9 79.6)">112</text>
<text x="158.5" y="81.5" transform="rotate(-22 158.5 81.5)">330</text>
<text x="49.6" y="87.4">112</text>
<text x="61.7" y="127.6" transform="rotate(22 61.7 127.6)">416</text>
<text x="143.8" y="136.2" transform="rotate(-45 143.8 136.2)">112</text>
<text x="174.6" y="141.7" transform="rotate(67 174.6 141.7)">416</text>
<text x="142.2" y="155" transform="rotate(67 142.2 155)">331</text>
<text x="46.4" y="160.1" transform="rotate(21 46.4 160.1)">330</text>
<text x="79.9" y="165.9" transform="rotate(-46 79.9 165.9)">112</text>
<text x="111.8" y="210.1">660</text>
<text x="76.5" y="226.6">15</text>
<text x="100.6" y="267.2">APPROVED AS OFFICIAL TRAFFIC SIGN</text>
<text x="174.7" y="285.6">A</text>
</g>
<g font-size="3.5" fill="#373435">
<text x="21.6" y="267.9">Department of Transport and Main Roads</text>
<text x="17.7" y="271.8">Infrastructure Management &amp; Delivery Division</text>
<text x="16.7" y="280.6">Designed</text>
<text x="42.7" y="280.6">Checked</text>
<text x="69.7" y="280.6">Scale</text>
<text x="98.5" y="281.3">PRINCIPAL ENGINEER</text>
<text x="154.7" y="276.2">19/09/22</text>
<text x="157.4" y="281.2">Date</text>
<text x="16.9" y="284.8">RH 09/22</text>
<text x="43.3" y="284.9">JP 09/22</text>
<text x="69.7" y="285.2">Not to Scale</text>
<text x="98.5" y="284.8">(Traffic Engineering)</text>
</g>
<text font-size="3.2" fill="#373435" x="181.4" y="278.7">Page 2/2</text>
</svg>
